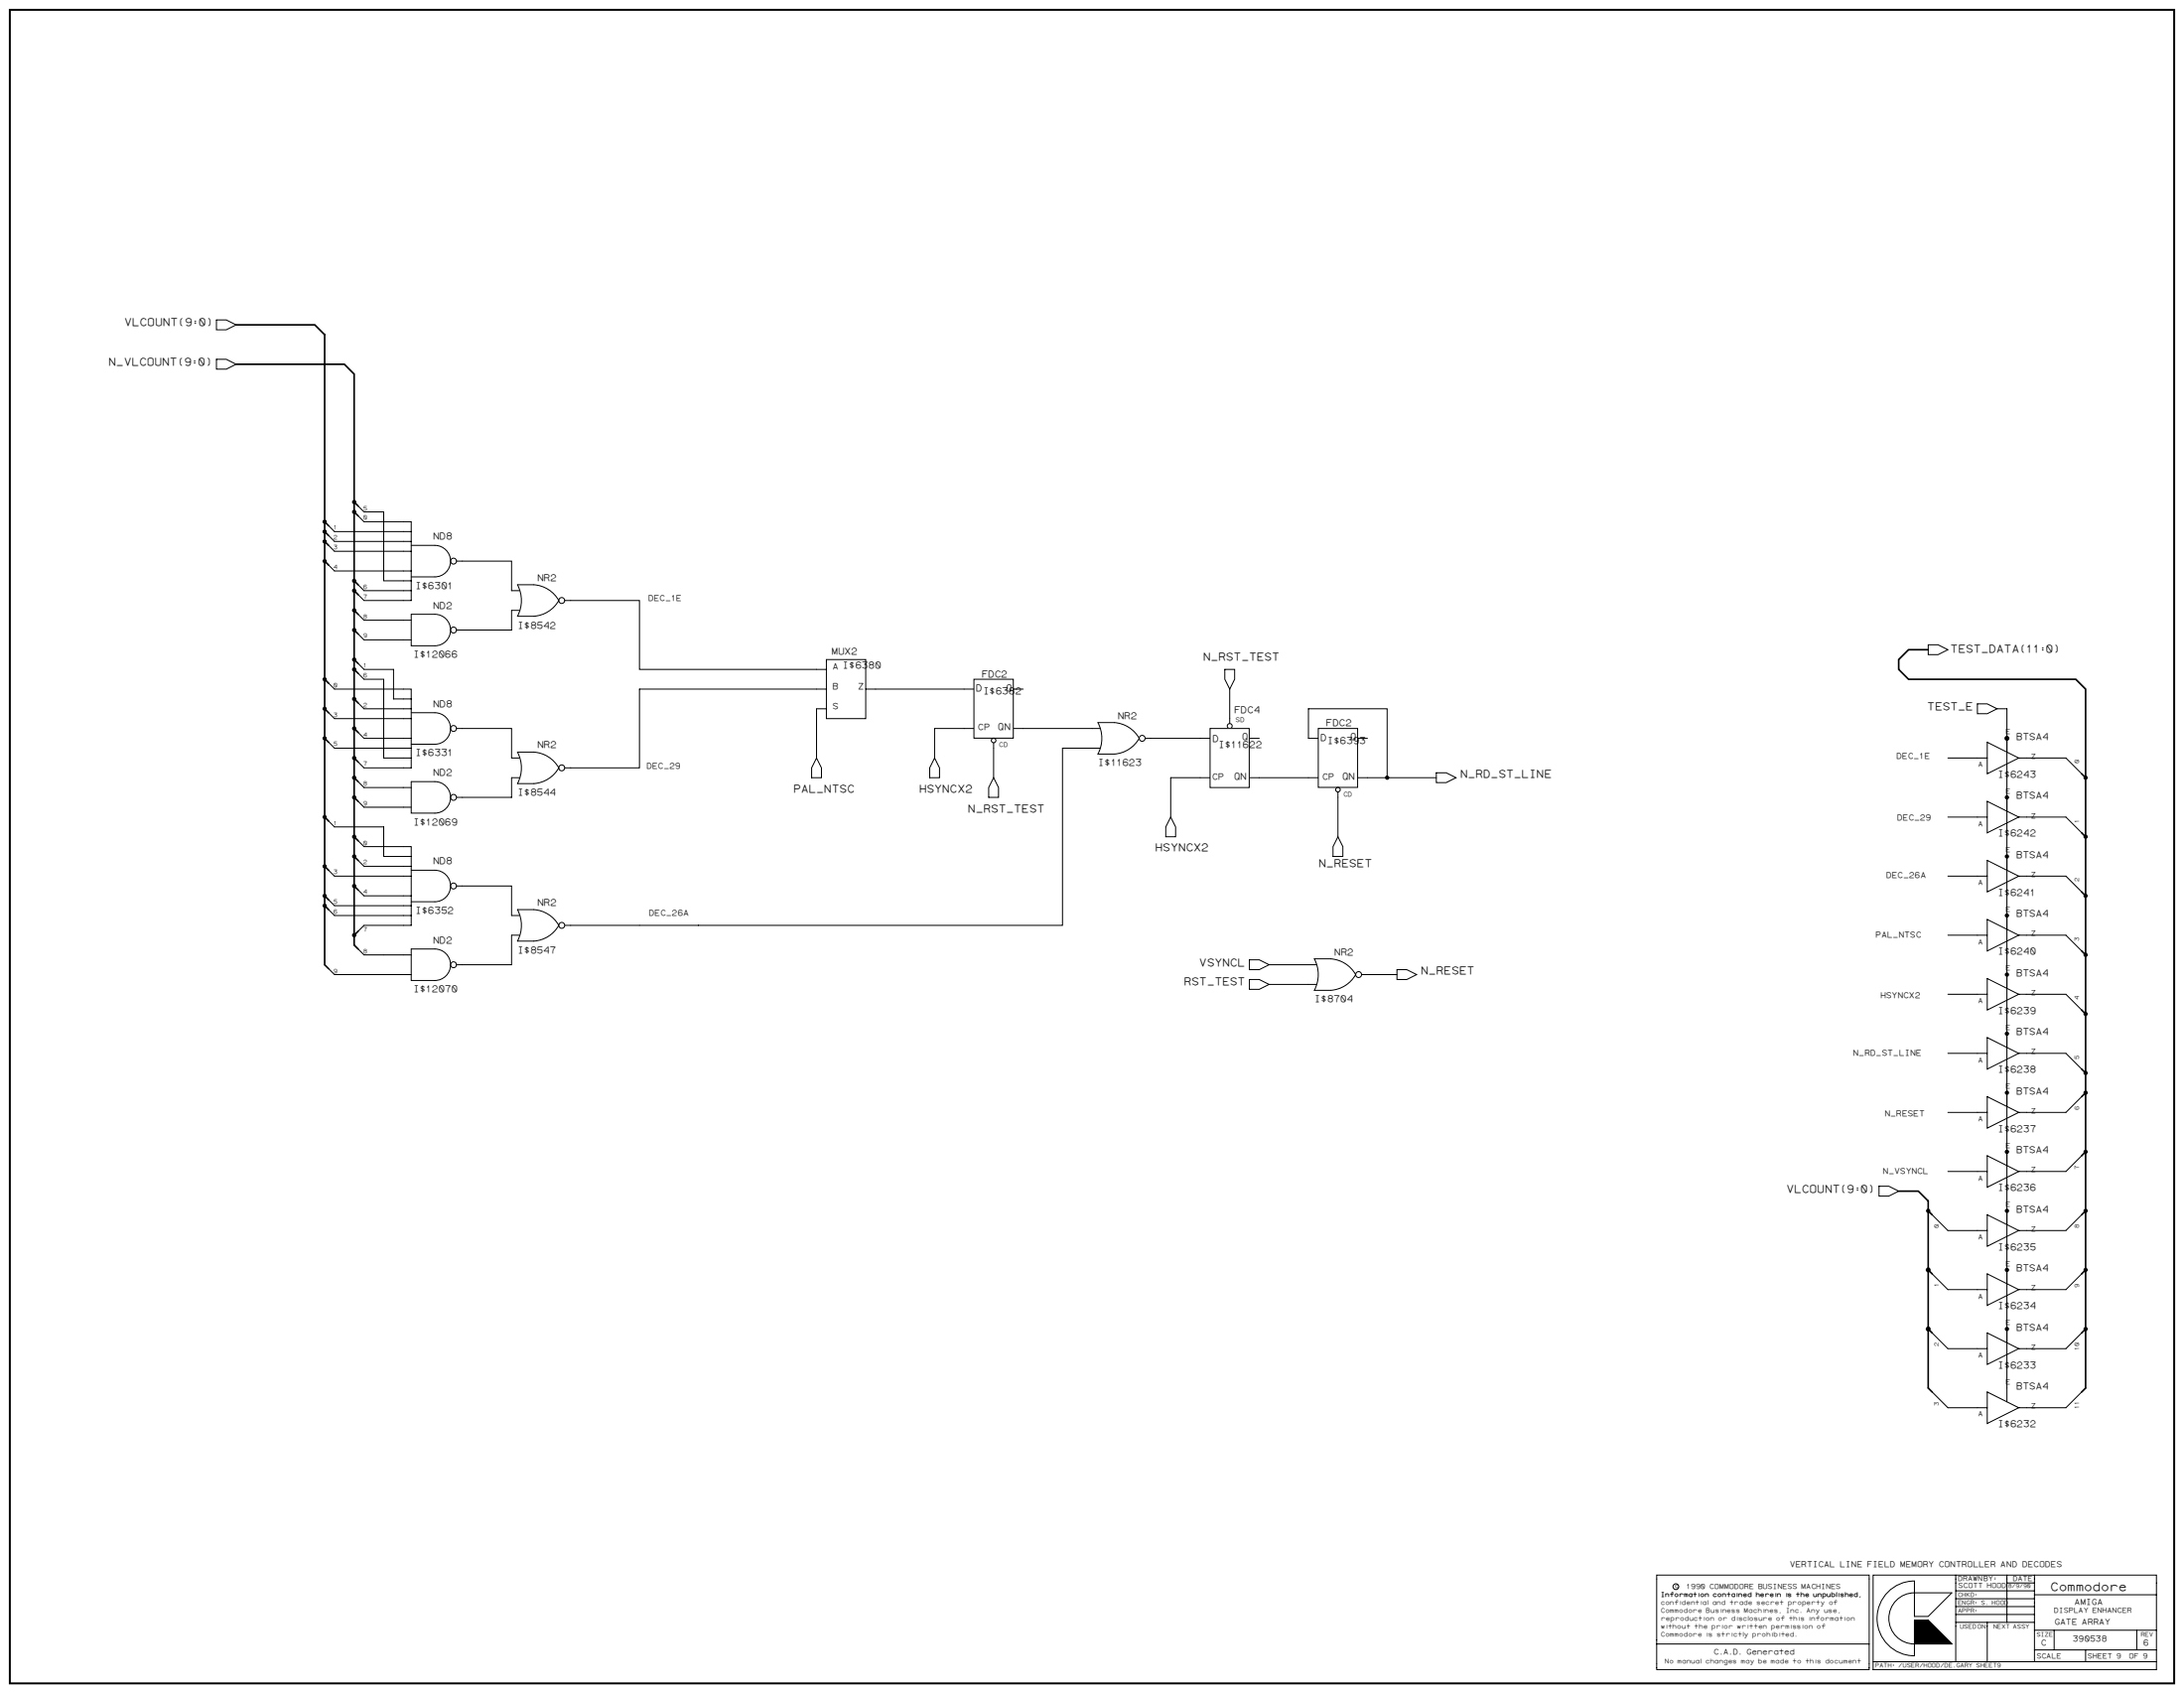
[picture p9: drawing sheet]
<svg xmlns="http://www.w3.org/2000/svg" width="1189mm" height="921mm" viewBox="0 0 1189 921" stroke-linecap="round" stroke-linejoin="round" font-family="sans-serif">
<path d="M5 5h1179v911h-1179z" fill="none" stroke="#fff" stroke-width=".54"/>
<path d="M5 5h1179v911h-1179z" fill="none" stroke="#000" stroke-width="1.1"/>
<g fill="none" stroke="#000" stroke-width=".54">
<path d="M118 174h5l6 3-6 2h-5zM118 195h5l6 3-6 3h-5zM195 275l3 4h11v37h11M179 291l3 4h38M179 297l3 3h38M179 286l3 3h38M195 281l3 3h22M179 307l3 4h38M252 305h26v16h5M282 318h9a17 17 0 0 1 13 9 17 17 0 0 1-13 8h-9a18 18 0 0 0 0-17zM198 337h26M198 327h22"/>
<path d="M198 321h22M224 334h13a9 9 0 0 1 8 9 9 9 0 0 1-8 8h-13zM283 332h-5v11h-30M307 327h41v37h96M198 348h26M1050 351h5l5 2-5 3h-5zM179 372l3 3h38M195 361l3 3h16v16h6M198 370h11v42h11M444 375h-96v43h-41M477 375h48M669 375v19"/>
<path d="M179 388l3 3h38M195 382l3 4h22M252 396h26v16h5M444 386v26M525 396h-16v16M557 396h42M598 393h9a17 17 0 0 1 13 9 17 17 0 0 1-13 8h-9a18 18 0 0 0 0-17zM1076 383h6l5 3-5 2h-6zM1087 386h5v377M182 407h38M198 402h22M198 418h22"/>
<path d="M282 409h9a17 17 0 0 1 13 9 17 17 0 0 1-13 8h-9a18 18 0 0 0 0-17zM541 407v16M599 407h-21v96h-271M623 402h36M680 402h5M712 402v-16h43v37h-11M1082 404l17 8-17 9zM1082 412h-22M1099 412h26l8 9M198 439h22M198 428h22M283 423h-5v11h-26"/>
<path d="M659 423h-22v22M712 423h-32M728 434v21M755 423h27M782 420h5l6 3-6 3h-5zM1082 436l17 9-17 8zM179 447l3 3h27v16h11M195 457l3 4h22M1082 445h-22M1099 445h26l8 8M179 473l3 4h38M195 468l3 3h22"/>
<path d="M1082 468l17 9-17 8zM1082 477h-22M1099 477h26l8 8M182 493h38M182 498h38M198 487h22M252 482h26v16h5M282 495h9a17 17 0 0 1 13 8 17 17 0 0 1-13 9h-9a18 18 0 0 0 0-17zM198 520h26M198 503h22M224 516h13a9 9 0 0 1 8 9 9 9 0 0 1-8 8h-13zM283 509h-5v16h-30"/>
<path d="M1082 500l17 9-17 8zM1082 509h-22M1099 509h26l8 8M182 530h42M691 525h21M691 536h21M744 530h16M1082 532l17 9-17 9zM1082 541h-22M1099 541h26l8 9M1082 565l17 8-17 9zM1082 573h-22"/>
<path d="M1099 573h26l8 9M1082 597l17 8-17 9zM1133 597l-8 8h-26M1082 605h-22M1082 629l17 8-17 9zM1082 637h-22M1133 629l-8 8h-26M1023 645h5l6 3-6 3h-5zM1052 661l8 8h22M1082 661l17 8-17 9zM1133 661l-8 8h-26M1052 693l8 9h22"/>
<path d="M1082 693l17 9-17 8zM1133 693l-8 9h-26M1052 725l8 9h22M1082 725l17 9-17 8zM1133 725l-8 9h-26M1052 757l8 9h22M1082 757l17 9-17 8zM1133 757l-8 9h-26M1065 857v47M1092 857v26M1107 857v47M1028 866a20 20 0 0 0-5 22 20 20 0 0 0 19 13v-19h8l12 12h-20a14 14 0 0 1-14-13 14 14 0 0 1 14-14h20l-12 12h-8v-19a20 20 0 0 0-14 6z"/>
<path d="M1065 878h42M1065 874h42M1065 870h42M1065 866h42M1092 861h15M1107 868h67M902 894v14h115v-51h-115v37h115M1042 887h13M1042 883h9M1042 884h10M1042 885h11M1042 886h12"/>
<path d="M1042 888h14M1042 889h15M1042 890h16M1042 891h17M1042 892h19M1042 893h19M1042 882h8M1042 887h14M1042 892h18M1042 894h20M1042 882h9M1065 883h42"/>
<path d="M1082 883v21M1107 898h67M1107 887h67M1118 887v11M1135 898v6M1163 887v11M1020 904v4h154v-51h-154v47h154"/>
<circle cx="193" cy="279" r=".9"/>
<circle cx="193" cy="273" r=".9"/>
<circle cx="177" cy="289" r=".9"/>
<circle cx="177" cy="295" r=".9"/>
<circle cx="177" cy="284" r=".9"/>
<circle cx="177" cy="305" r=".9"/>
<circle cx="193" cy="316" r=".9"/>
<circle cx="193" cy="332" r=".9"/>
<circle cx="193" cy="321" r=".9"/>
<circle cx="306" cy="327" r="1.6"/>
<circle cx="193" cy="343" r=".9"/>
<circle cx="193" cy="359" r=".9"/>
<circle cx="247" cy="343" r="1.6"/>
<circle cx="177" cy="370" r=".9"/>
<circle cx="193" cy="364" r=".9"/>
<circle cx="177" cy="386" r=".9"/>
<circle cx="193" cy="380" r=".9"/>
<circle cx="193" cy="396" r=".9"/>
<circle cx="669" cy="395" r="1.3"/>
<circle cx="177" cy="402" r=".9"/>
<circle cx="193" cy="412" r=".9"/>
<circle cx="306" cy="418" r="1.6"/>
<circle cx="622" cy="402" r="1.6"/>
<circle cx="193" cy="423" r=".9"/>
<circle cx="193" cy="434" r=".9"/>
<circle cx="755" cy="423" r=".9"/>
<circle cx="1092" cy="434" r=".9"/>
<circle cx="1135" cy="423" r=".9"/>
<circle cx="177" cy="445" r=".9"/>
<circle cx="193" cy="455" r=".9"/>
<circle cx="1135" cy="455" r=".9"/>
<circle cx="177" cy="471" r=".9"/>
<circle cx="193" cy="466" r=".9"/>
<circle cx="1092" cy="466" r=".9"/>
<circle cx="177" cy="487" r=".9"/>
<circle cx="177" cy="493" r=".9"/>
<circle cx="193" cy="482" r=".9"/>
<circle cx="1092" cy="498" r=".9"/>
<circle cx="1135" cy="487" r=".9"/>
<circle cx="193" cy="509" r=".9"/>
<circle cx="306" cy="503" r="1.6"/>
<circle cx="1135" cy="520" r=".9"/>
<circle cx="247" cy="525" r="1.6"/>
<circle cx="1092" cy="530" r=".9"/>
<circle cx="1135" cy="552" r=".9"/>
<circle cx="1092" cy="562" r=".9"/>
<circle cx="1092" cy="595" r=".9"/>
<circle cx="1135" cy="595" r=".9"/>
<circle cx="1135" cy="584" r=".9"/>
<circle cx="1092" cy="627" r=".9"/>
<circle cx="1135" cy="627" r=".9"/>
<circle cx="1050" cy="659" r=".9"/>
<circle cx="1092" cy="659" r=".9"/>
<circle cx="1135" cy="659" r=".9"/>
<circle cx="1092" cy="691" r=".9"/>
<circle cx="1135" cy="691" r=".9"/>
<circle cx="1092" cy="723" r=".9"/>
<circle cx="1135" cy="723" r=".9"/>
<circle cx="912" cy="863" r="1.6"/>
</g>
<g fill="#000">
<circle cx="193" cy="273" r=".9"/>
<circle cx="193" cy="279" r=".9"/>
<circle cx="177" cy="289" r=".9"/>
<circle cx="177" cy="295" r=".9"/>
<circle cx="177" cy="284" r=".9"/>
<circle cx="177" cy="305" r=".9"/>
<circle cx="193" cy="316" r=".9"/>
<circle cx="193" cy="332" r=".9"/>
<circle cx="193" cy="321" r=".9"/>
<circle cx="193" cy="343" r=".9"/>
<circle cx="193" cy="359" r=".9"/>
<circle cx="177" cy="370" r=".9"/>
<circle cx="193" cy="364" r=".9"/>
<circle cx="177" cy="386" r=".9"/>
<circle cx="193" cy="380" r=".9"/>
<circle cx="193" cy="396" r=".9"/>
<circle cx="177" cy="402" r=".9"/>
<circle cx="193" cy="412" r=".9"/>
<circle cx="1092" cy="402" r=".9"/>
<circle cx="193" cy="423" r=".9"/>
<circle cx="193" cy="434" r=".9"/>
<circle cx="755" cy="423" r=".9"/>
<circle cx="1092" cy="434" r=".9"/>
<circle cx="1135" cy="423" r=".9"/>
<circle cx="177" cy="445" r=".9"/>
<circle cx="193" cy="455" r=".9"/>
<circle cx="1135" cy="455" r=".9"/>
<circle cx="177" cy="471" r=".9"/>
<circle cx="193" cy="466" r=".9"/>
<circle cx="1092" cy="466" r=".9"/>
<circle cx="177" cy="487" r=".9"/>
<circle cx="177" cy="493" r=".9"/>
<circle cx="193" cy="482" r=".9"/>
<circle cx="1092" cy="498" r=".9"/>
<circle cx="1135" cy="487" r=".9"/>
<circle cx="193" cy="509" r=".9"/>
<circle cx="1135" cy="520" r=".9"/>
<circle cx="1092" cy="530" r=".9"/>
<circle cx="1135" cy="552" r=".9"/>
<circle cx="1092" cy="562" r=".9"/>
<circle cx="1092" cy="595" r=".9"/>
<circle cx="1135" cy="595" r=".9"/>
<circle cx="1135" cy="584" r=".9"/>
<circle cx="1092" cy="627" r=".9"/>
<circle cx="1135" cy="627" r=".9"/>
<circle cx="1050" cy="659" r=".9"/>
<circle cx="1092" cy="659" r=".9"/>
<circle cx="1135" cy="659" r=".9"/>
<circle cx="1050" cy="691" r=".9"/>
<circle cx="1092" cy="691" r=".9"/>
<circle cx="1135" cy="691" r=".9"/>
<circle cx="1050" cy="723" r=".9"/>
<circle cx="1092" cy="723" r=".9"/>
<circle cx="1135" cy="723" r=".9"/>
</g>
<g fill="none" stroke="#000" stroke-width=".89">
<path d="M129 177h42l6 5v343M129 198h58l6 6v310M193 273l2 2M193 279l2 2M177 284l2 2M177 289l2 2M177 295l2 2M177 305l2 2M193 359l2 2M1050 353h-11l-5 6v5l5 6h91l5 5v380l-2 2M177 370l2 2M177 386l2 2"/>
<path d="M193 380l2 2M1133 421l2 2M177 445l2 2M193 455l2 2M1133 453l2 2M177 471l2 2M193 466l2 2M1133 485l2 2M1133 517l2 3M1133 550l2 2M1133 582l2 2M1135 595l-2 2"/>
<path d="M1135 627l-2 2M1034 648h10l6 5v102l2 2M1050 659l2 2M1135 659l-2 2M1050 691l2 2M1135 691l-2 2M1050 723l2 2M1135 723l-2 2"/>
<circle cx="1092" cy="402" r=".9"/>
<circle cx="1050" cy="691" r=".9"/>
<circle cx="1050" cy="723" r=".9"/>
</g>
<path d="M659 396h21v32h-21z" fill="#fff"/>
<g fill="none" stroke="#000" stroke-width=".54">
<path d="M220 284h4v43h-4M220 300h4M220 295h4M220 289h4M224 297h13a9 9 0 0 1 8 8 9 9 0 0 1-8 9h-13M195 318l3 3M220 316h4M220 311h4M248 305h4M195 334l3 3M195 323l3 4M220 321h4"/>
<path d="M195 345l3 3M450 359h21v32h-21zM195 366l3 4M220 375h4v43h-4M444 364h6M444 375h6M471 375h6M525 375h5M552 375h5M667 364h5v6l-3 5-2-5zM195 398l3 4M220 391h4"/>
<path d="M220 386h4M220 380h4M224 388h13a9 9 0 0 1 8 8 9 9 0 0 1-8 9h-13M248 396h4M444 386h6M525 396h5M552 396h5M659 396h21v32h-21zM179 404l3 3M195 415l3 3M220 407h4M220 402h4"/>
<path d="M220 412h4M444 412l3 6v5h-5v-5zM195 425l3 3M195 436l3 3M220 428h4M220 439h4M224 425h13a9 9 0 0 1 8 9 9 9 0 0 1-8 8h-13zM248 434h4M220 461h4v42h-4M220 477h4M220 471h4M220 466h4"/>
<path d="M224 473h13a9 9 0 0 1 8 9 9 9 0 0 1-8 9h-13M179 490l3 3M179 495l3 3M195 484l3 3M220 493h4M220 487h4M220 498h4M248 482h4M195 516l3 4M198 503l-3 4M179 527l3 3M712 525h5"/>
<path d="M712 536h5M715 522h9a17 17 0 0 1 14 8 17 17 0 0 1-14 9h-9a18 18 0 0 0 0-17zM741 530h3"/>
<circle cx="247" cy="305" r="1.6"/>
<circle cx="247" cy="396" r="1.6"/>
<circle cx="247" cy="434" r="1.6"/>
<circle cx="247" cy="482" r="1.6"/>
<circle cx="740" cy="530" r="1.6"/>
</g>
<g fill="none" stroke="#000" stroke-width=".89">
<path d="M193 316l2 2M193 332l2 2M193 321l2 3M193 343l2 2M193 364l2 2M193 396l2 2M177 402l2 2M193 412l2 3M193 423l2 2M193 434l2 2M177 487l2 3M177 493l2 2"/>
<path d="M193 482l2 2M193 514l2 2M195 507l-2 2M177 525l2 2"/>
</g>
<path d="M530 370h22v32h-22z" fill="#fff"/>
<g fill="none" stroke="#000" stroke-width=".54">
<path d="M530 370h22v32h-22zM509 412l2 6v5h-5v-5zM541 404v3M712 402h6M739 402h5M712 423h6M739 423h5"/>
<circle cx="541" cy="403" r="1.2"/>
</g>
<path d="M718 396h21v32h-21z" fill="#fff"/>
<g fill="none" stroke="#000" stroke-width=".54">
<path d="M718 396h21v32h-21zM541 423l3 5v6h-6v-6zM728 431v3M637 445l3 5v5h-5v-5zM728 455l3 6v5h-5v-5zM680 522h5l6 3-6 3h-5zM680 533h5l6 3-6 2h-5zM760 528h6l5 2-5 3h-6z"/>
<circle cx="728" cy="430" r="1.3"/>
</g>
<text font-size="6.5" x="1116" y="866">Commodore</text>
<g font-size="6">
<text x="68" y="177">VLCOUNT(9:0)</text>
<text x="59" y="199">N_VLCOUNT(9:0)</text>
<text x="655" y="359">N_RST_TEST</text>
<text x="1062" y="355">TEST_DATA(11:0)</text>
<text x="1049" y="386">TEST_E</text>
<text x="795" y="423">N_RD_ST_LINE</text>
<text x="432" y="431">PAL_NTSC</text>
<text x="500" y="431">HSYNCX2</text>
<text x="527" y="442">N_RST_TEST</text>
<text x="629" y="463">HSYNCX2</text>
<text x="718" y="472">N_RESET</text>
<text x="653" y="525">VSYNCL</text>
<text x="773" y="530">N_RESET</text>
<text x="644" y="536">RST_TEST</text>
<text x="972" y="649">VLCOUNT(9:0)</text>
</g>
<g font-size="5.2">
<text x="236" y="294">ND8</text>
<text x="292" y="316">NR2</text>
<text x="226" y="320">I$6301</text>
<text x="236" y="331">ND2</text>
<text x="282" y="342">I$8542</text>
<text x="225" y="358">I$12066</text>
<text x="453" y="356">MUX2</text>
<text x="534" y="368">FDC2</text>
<text x="531" y="376">D</text>
<text x="535" y="378">I$6382</text>
<text x="547" y="376">Q</text>
<text x="236" y="385">ND8</text>
<text x="672" y="388">FDC4</text>
<text x="608" y="391">NR2</text>
<text x="722" y="395">FDC2</text>
<text x="543" y="397">QN</text>
<text x="292" y="407">NR2</text>
<text x="660" y="403">D</text>
<text x="663" y="407">I$11622</text>
<text x="676" y="403">Q</text>
<text x="719" y="403">D</text>
<text x="722" y="404">I$6393</text>
<text x="735" y="403">Q</text>
<text x="1097" y="402">BTSA4</text>
<text x="226" y="411">I$6331</text>
<text x="598" y="417">I$11623</text>
<text x="236" y="422">ND2</text>
<text x="672" y="424">QN</text>
<text x="730" y="424">QN</text>
<text x="1087" y="423">I$6243</text>
<text x="282" y="433">I$8544</text>
<text x="1097" y="434">BTSA4</text>
<text x="225" y="449">I$12069</text>
<text x="1087" y="455">I$6242</text>
<text x="1097" y="467">BTSA4</text>
<text x="236" y="470">ND8</text>
<text x="1087" y="487">I$6241</text>
<text x="226" y="497">I$6352</text>
<text x="292" y="493">NR2</text>
<text x="1097" y="499">BTSA4</text>
<text x="236" y="513">ND2</text>
<text x="282" y="518">I$8547</text>
<text x="726" y="520">NR2</text>
<text x="1087" y="519">I$6240</text>
<text x="1097" y="531">BTSA4</text>
<text x="225" y="540">I$12070</text>
<text x="715" y="545">I$8704</text>
<text x="1087" y="551">I$6239</text>
<text x="1097" y="563">BTSA4</text>
<text x="1087" y="584">I$6238</text>
<text x="1097" y="595">BTSA4</text>
<text x="1087" y="616">I$6237</text>
<text x="1097" y="627">BTSA4</text>
<text x="1087" y="648">I$6236</text>
<text x="1097" y="659">BTSA4</text>
<text x="1087" y="680">I$6235</text>
<text x="1097" y="692">BTSA4</text>
<text x="1087" y="712">I$6234</text>
<text x="1097" y="724">BTSA4</text>
<text x="1087" y="744">I$6233</text>
<text x="1097" y="756">BTSA4</text>
<text x="1087" y="776">I$6232</text>
</g>
<g font-size="4.8">
<text x="453" y="364">A I$6380</text>
<text x="453" y="375">B</text>
<text x="467" y="375">Z</text>
<text x="453" y="386">S</text>
<text x="532" y="397">CP</text>
<text x="660" y="424">CP</text>
<text x="720" y="424">CP</text>
</g>
<g font-size="4.5">
<text x="353" y="327">DEC_1E</text>
<text x="1032" y="413">DEC_1E</text>
<text x="352" y="418">DEC_29</text>
<text x="1033" y="446">DEC_29</text>
<text x="1027" y="477">DEC_26A</text>
<text x="353" y="498">DEC_26A</text>
<text x="1021" y="510">PAL_NTSC</text>
<text x="1024" y="543">HSYNCX2</text>
<text x="1009" y="574">N_RD_ST_LINE</text>
<text x="1026" y="607">N_RESET</text>
<text x="1025" y="638">N_VSYNCL</text>
<text x="974" y="853">VERTICAL LINE FIELD MEMORY CONTROLLER AND DECODES</text>
<text x="1129" y="873">AMIGA</text>
<text x="1118" y="884">GATE ARRAY</text>
<text x="1128" y="893">390538</text>
<text x="1111" y="895">C</text>
<text x="1167" y="895">6</text>
</g>
<text font-size="4.2" x="933" y="900">C.A.D. Generated</text>
<g font-size="3.9">
<text x="1092" y="399">E</text>
<text x="1106" y="413">Z</text>
<text x="1077" y="417">A</text>
<text x="1092" y="432">E</text>
<text x="1077" y="449">A</text>
<text x="1106" y="445">Z</text>
<text x="1092" y="464">E</text>
<text x="1106" y="477">Z</text>
<text x="1077" y="481">A</text>
<text x="1092" y="496">E</text>
<text x="1106" y="509">Z</text>
<text x="1077" y="514">A</text>
<text x="1092" y="528">E</text>
<text x="1077" y="546">A</text>
<text x="1106" y="541">Z</text>
<text x="1092" y="560">E</text>
<text x="1106" y="573">Z</text>
<text x="1077" y="578">A</text>
<text x="1092" y="592">E</text>
<text x="1106" y="606">Z</text>
<text x="1077" y="610">A</text>
<text x="1092" y="624">E</text>
<text x="1106" y="638">Z</text>
<text x="1077" y="642">A</text>
<text x="1092" y="656">E</text>
<text x="1106" y="670">Z</text>
<text x="1077" y="674">A</text>
<text x="1092" y="689">E</text>
<text x="1106" y="702">Z</text>
<text x="1077" y="706">A</text>
<text x="1092" y="721">E</text>
<text x="1106" y="734">Z</text>
<text x="1077" y="738">A</text>
<text x="1092" y="753">E</text>
<text x="1106" y="766">Z</text>
<text x="1077" y="771">A</text>
<text x="1066" y="860">DRAWNBY:</text>
<text x="1066" y="864">SCOTT HOOD</text>
<text x="1096" y="860">DATE</text>
<text x="918" y="864">1990 COMMODORE BUSINESS MACHINES</text>
<text x="1118" y="877">DISPLAY ENHANCER</text>
<text x="1109" y="902">SCALE</text>
<text x="1136" y="902">SHEET 9</text>
<text x="1159" y="902">OF 9</text>
</g>
<g font-size="3.6">
<text x="673" y="393">SD</text>
<text x="544" y="407">CD</text>
<text x="731" y="433">CD</text>
</g>
<g font-size="3.5">
<text x="904" y="869">Information contained herein is the unpublished,</text>
<text x="904" y="869">Information contained</text>
<text x="912" y="864">c</text>
<text x="987" y="869">unpublished,</text>
<text x="904" y="873">confidential and trade secret property of</text>
<text x="904" y="882">reproduction or disclosure of this information</text>
<text x="904" y="877">Commodore Business Machines, Inc. Any use,</text>
<text x="904" y="886">without the prior written permission of</text>
<text x="904" y="890">Commodore is strictly prohibited.</text>
<text x="906" y="905">No manual changes may be made to this document</text>
</g>
<g font-size="3.3">
<text x="198" y="277">5</text>
<text x="198" y="283">0</text>
<text x="182" y="288">1</text>
<text x="182" y="294">2</text>
<text x="182" y="299">3</text>
<text x="182" y="310">4</text>
<text x="198" y="320">6</text>
<text x="198" y="326">7</text>
<text x="198" y="336">8</text>
<text x="198" y="347">9</text>
<text x="198" y="363">1</text>
<text x="198" y="368">6</text>
<text x="182" y="374">0</text>
<text x="182" y="390">3</text>
<text x="198" y="385">2</text>
<text x="198" y="401">4</text>
<text x="182" y="406">5</text>
<text x="198" y="417">7</text>
<text x="1132" y="416" transform="rotate(-90 1132 416)">0</text>
<text x="198" y="427">8</text>
<text x="198" y="438">9</text>
<text x="182" y="449">1</text>
<text x="1132" y="448" transform="rotate(-90 1132 448)">1</text>
<text x="198" y="460">0</text>
<text x="198" y="470">2</text>
<text x="182" y="476">3</text>
<text x="1132" y="480" transform="rotate(-90 1132 480)">2</text>
<text x="182" y="492">5</text>
<text x="198" y="486">4</text>
<text x="182" y="497">6</text>
<text x="198" y="507">7</text>
<text x="1132" y="512" transform="rotate(-90 1132 512)">3</text>
<text x="198" y="518">8</text>
<text x="182" y="529">9</text>
<text x="1132" y="544" transform="rotate(-90 1132 544)">4</text>
<text x="1132" y="576" transform="rotate(-90 1132 576)">5</text>
<text x="1132" y="604" transform="rotate(-90 1132 604)">6</text>
<text x="1132" y="636" transform="rotate(-90 1132 636)">7</text>
<text x="1055" y="668" transform="rotate(-90 1055 668)">0</text>
<text x="1132" y="668" transform="rotate(-90 1132 668)">8</text>
<text x="1055" y="700" transform="rotate(-90 1055 700)">1</text>
<text x="1132" y="701" transform="rotate(-90 1132 701)">9</text>
<text x="1055" y="733" transform="rotate(-90 1055 733)">2</text>
<text x="1132" y="735" transform="rotate(-90 1132 735)">10</text>
<text x="1055" y="765" transform="rotate(-90 1055 765)">3</text>
<text x="1132" y="767" transform="rotate(-90 1132 767)">11</text>
<text x="1066" y="869">CHKD:</text>
<text x="1066" y="873">ENGR: S. HOOD</text>
<text x="1066" y="877">APPR:</text>
<text x="1067" y="886">USED ON</text>
<text x="1085" y="886">NEXT ASSY</text>
<text x="1109" y="890">SIZE</text>
<text x="1165" y="890">REV</text>
<text x="1021" y="907">PATH: /USER/HOOD/DE.GARY SHEET9</text>
</g>
<text font-size="3" x="1093" y="864">8/9/90</text>
</svg>
